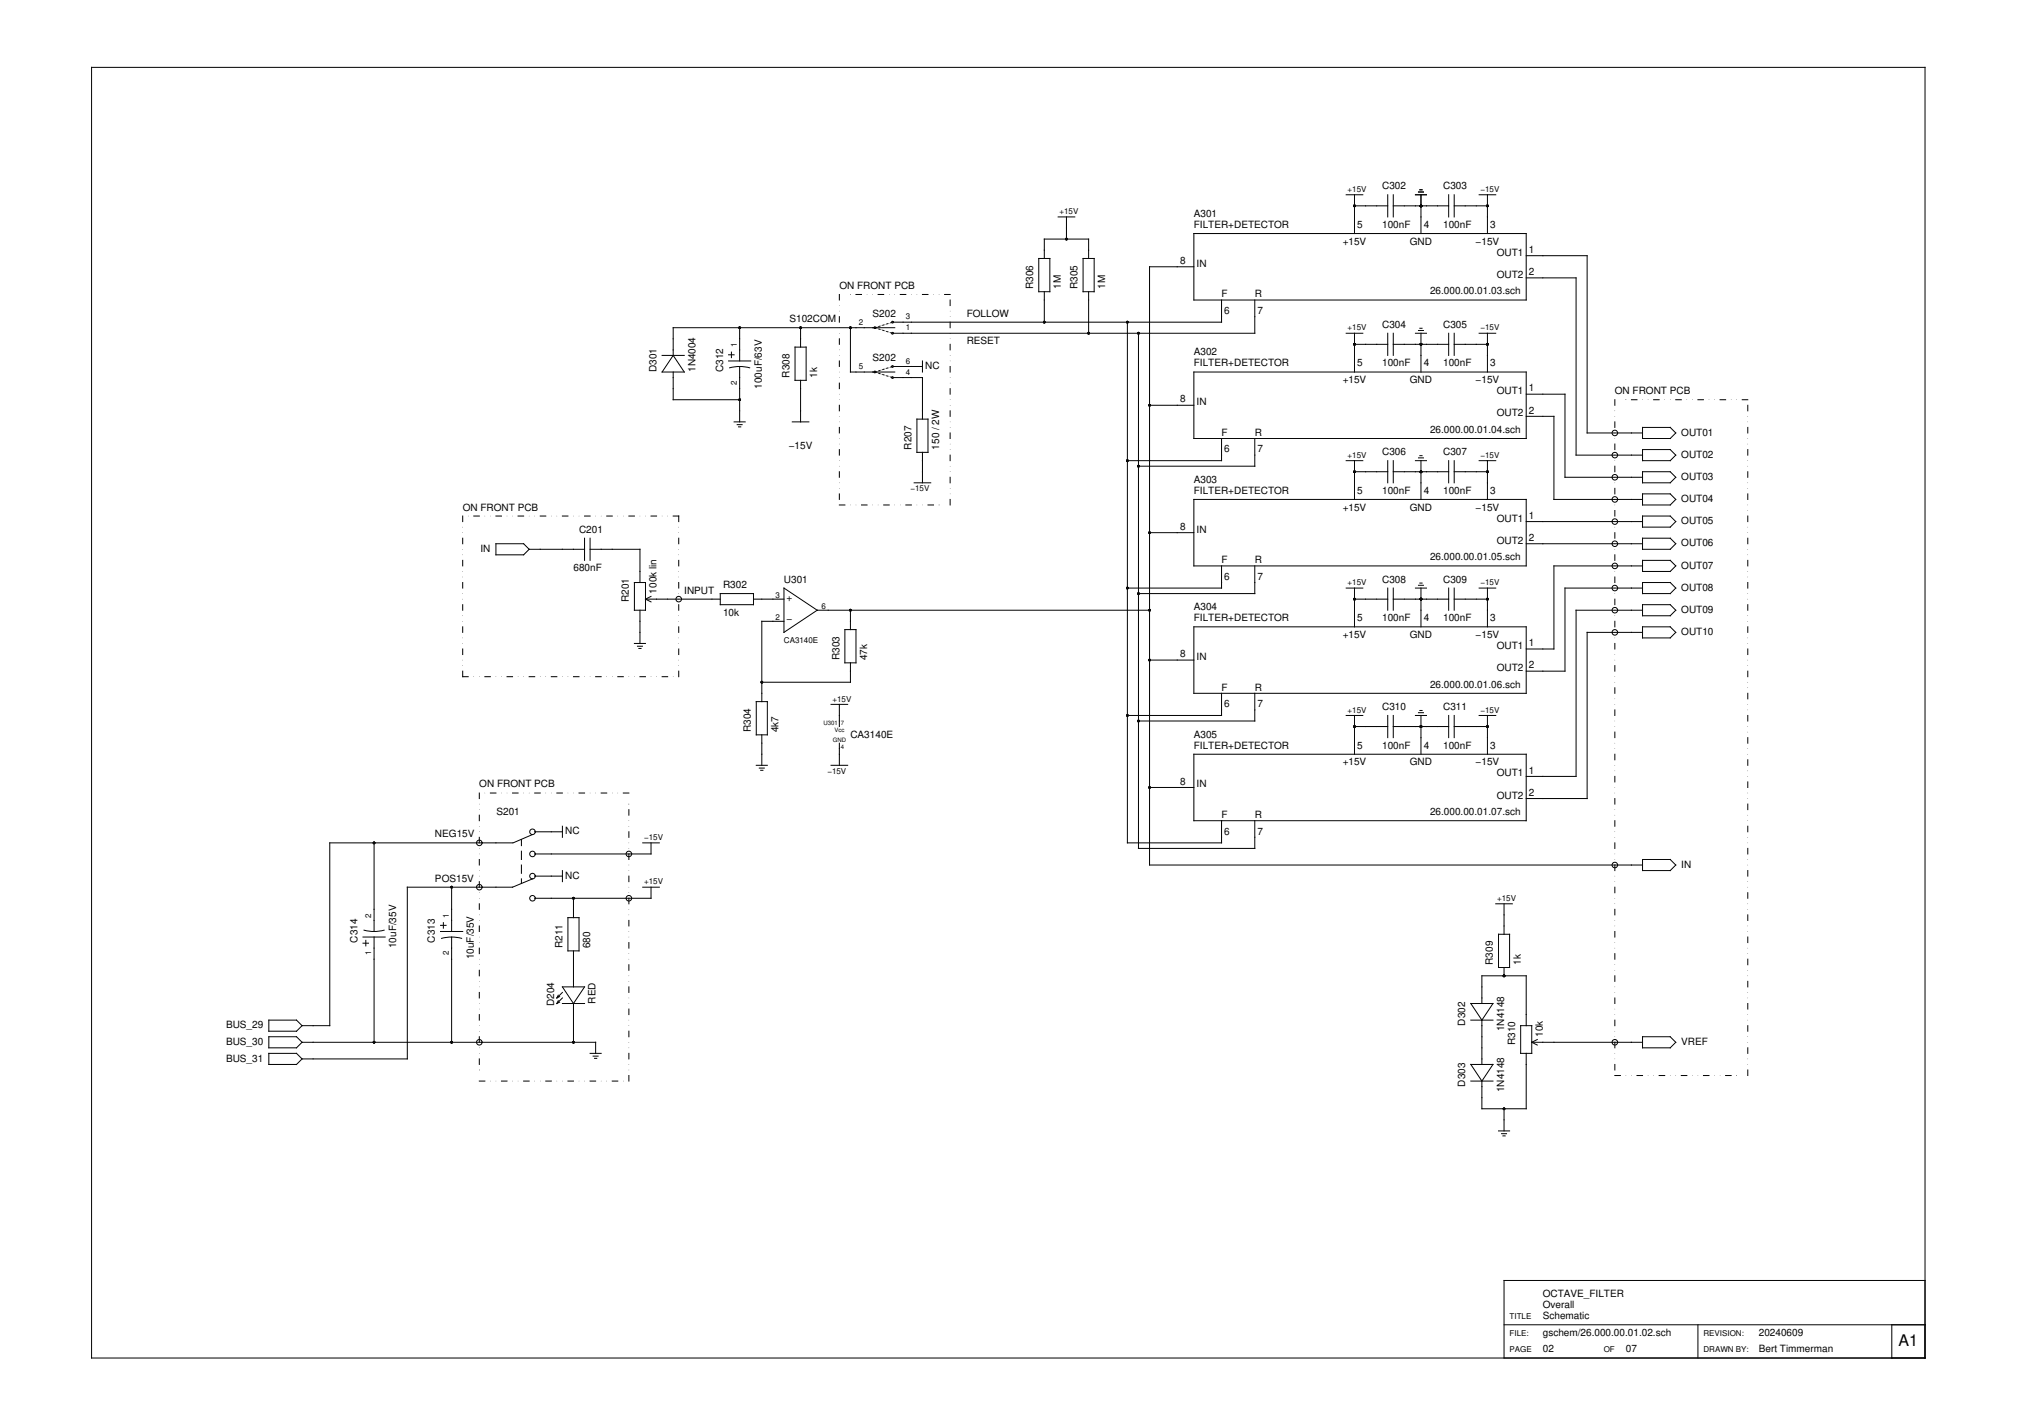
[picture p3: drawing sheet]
<svg xmlns="http://www.w3.org/2000/svg" width="420mm" height="297mm" viewBox="0 0 420 297" stroke-linecap="round" stroke-linejoin="round" font-family="sans-serif">
<g fill="none" stroke="#000" stroke-width=".21">
<path d="M19.1 14h381.9v268.9h-381.9zM295.5 40h1M295.8 39.5h.4M216.4 53.8h2.3v7h-2.3zM217.5 53.8v-4h9.3v4M220.4 45.2h3.5M222.2 45.2v4.6M225.6 53.8h2.3v7h-2.3zM248.7 55.6h-9.2v124.6h102.7M248.7 48.6h69.2v13.9h-69.2zM280.4 40.6h3.5M282.2 42.9h6.9"/>
<path d="M282.2 40.6v8M289.1 40.6v4.6M290.2 42.9h11.6M290.2 40.6v4.6M294.8 40.6h2.4M296 40.6v8M301.8 40.6v4.6M302.9 42.9h6.9M302.9 40.6v4.6M308.1 40.6h3.5M309.8 40.6v8M317.9 57.9h10.4v36.9h13.9"/>
<path d="M317.9 53.3h12.7v36.9h11.6M137.9 74h4.6M140.2 74l2.3 3.5h-4.6zM140.2 77.5v5.8h13.9M151.8 75.2h4.6M151.8 73.9h1.1M152 76.6a8.1 8.1 0 0 1 4.2 0M152.4 73.3v1.2M154.1 68.3v6.9M154.1 76.3v11.6M165.6 72.3h2.3v6.9h-2.3zM166.8 68.3v4"/>
<path d="M166.8 79.2v8.7M174.8 61.3v1.2M174.8 66v1.1M174.8 70.6v1.1M174.8 75.2v1.1M174.8 79.8v1.2M177.2 68.3v9.2h9.2M178.3 61.3h1.2M182.5 68.2l-.3 .1 .3 .1M182.5 77.4l-.3 .1 .3 .1M182.9 61.3h1.2M183 68.5l.3 .1"/>
<path d="M183 77.8h.3M183.3 67.9l-.3 .1M183.3 77.2h-.3M183.9 68.8l.3 .1M183.9 78l.3 .1M184.2 67.7l-.3 .1M184.2 76.9l-.3 .1M184.7 69l.3 .1M184.7 78.3l.3 .1M185 67.4l-.3 .1M185 76.6l-.3 .1M185.5 69.3l.3 .1"/>
<path d="M185.5 78.5l.3 .1M185.8 67.2h-.3M185.8 76.4l-.3 .1M186.1 78.6h6.1v8.7M186.1 76.3h6.1M186.4 68.3h-46.2v5.7M187.5 61.3h1.2M192.2 75.2v2.3M192.2 61.3h1.1M196.8 61.3h1.1M197.9 62.5v1.1M197.9 67.1v1.2"/>
<path d="M197.9 71.7v1.2M197.9 76.3v1.2M217.5 60.8v6.3M226.8 60.8v8.6M234.8 67.1v108.5h19.7v-4.6M237.2 69.4v107.3h24.2v-5.7M248.7 77.5h69.2v13.8h-69.2zM254.5 62.5v4.6h-68.4M261.4 62.5v6.9h-75.3M280.4 69.4h3.5M282.2 71.7h6.9M282.2 69.4v8.1"/>
<path d="M289.1 69.4v4.6M290.2 69.4v4.6M290.2 71.7h11.6M294.8 69.4h2.4M295.5 68.8h1M295.8 68.4h.4M296 69.4v8.1M301.8 69.4v4.6M302.9 69.4v4.6M302.9 71.7h6.9M308.1 69.4h3.5M309.8 69.4v8.1"/>
<path d="M152.9 87.9h2.3M153.6 88.5h1M153.8 88.9h.5M165 87.9h3.5M174.8 84.4v1.2M174.8 89v1.2M174.8 93.6v1.2M174.8 98.3v1.1M191 87.3h2.3v6.9h-2.3zM192.2 94.2v6.4M197.9 81v1.1M197.9 85.6v1.1"/>
<path d="M197.9 90.2v1.1M197.9 94.8v1.2M197.9 99.4v1.2M239.5 84.4h9.2M254.5 91.3v4.7h-19.7M261.4 91.3v5.8h-24.2M280.4 96h3.5M282.2 98.3h6.9M282.2 96v8M289.1 96v4.6M290.2 96v4.6M290.2 98.3h11.6"/>
<path d="M294.8 96h2.4M295.5 95.4h1M295.8 94.9h.4M296 96v8M301.8 96v4.6M302.9 96v4.6M302.9 98.3h6.9M308.1 96h3.5M309.8 96v8M317.9 86.7h5.8v17.3h18.5M317.9 82.1h8.1v17.3h16.2M336.4 83.3v1.1"/>
<path d="M336.4 87.9v1.1M336.4 92.5v1.1M336.4 97.1v1.2M339.8 83.3h1.2M342.2 98.3h5.7l1.2 1.1-1.2 1.2h-5.7zM342.2 93.6h5.7l1.2 1.2-1.2 1.2h-5.7zM342.2 89h5.7l1.2 1.2-1.2 1.1h-5.7zM344.5 83.3h1.1M349.1 83.3h1.1M353.7 83.3h1.1M358.3 83.3h1.2M362.9 83.3h1.2"/>
<path d="M364.1 84.4v1.2M364.1 89v1.2M364.1 93.6v1.2M364.1 98.3v1.1M96.4 107.5v1.1M96.4 112.1v1.2M96.4 116.7v1.2M98.7 107.5h1.1M103.3 113.3h5.8l1.1 1.1-1.1 1.2h-5.8zM103.3 107.5h1.2M107.9 107.5h1.2M110.2 114.4h11.6"/>
<path d="M112.5 107.5h1.2M117.2 107.5h1.1M121.8 112.1v4.6M121.8 107.5h1.1M122.9 114.4h10.4v6.9M122.9 112.1v4.6M126.4 107.5h1.1M131 107.5h1.2M135.6 107.5h1.2M140.2 107.5h1.2v1.1M141.4 112.1v1.2M141.4 116.7v1.2"/>
<path d="M174.8 102.9v1.1M174.8 105.2h1.2M179.5 105.2h1.1M184.1 105.2h1.1M188.7 105.2h1.1M190.4 100.6h3.5M193.3 105.2h1.2M197.9 104v1.2M239.5 111h9.2M248.7 104h69.2v13.9h-69.2zM254.5 117.9v4.6h-19.7M261.4 117.9v5.7h-24.2"/>
<path d="M317.9 108.6h24.3M317.9 113.3h24.3M336.4 101.7v1.2M336.4 106.3v1.2M336.4 111v1.1M336.4 115.6v1.1M342.2 112.1h5.7l1.2 1.2-1.2 1.1h-5.7zM342.2 117.9h-18.5v17.3h-5.8M342.2 102.9h5.7l1.2 1.1-1.2 1.2h-5.7zM342.2 107.5h5.7l1.2 1.1-1.2 1.2h-5.7zM342.2 116.7h5.7l1.2 1.2-1.2 1.1h-5.7zM364.1 102.9v1.1"/>
<path d="M364.1 107.5v1.1M364.1 112.1v1.2M364.1 116.7v1.2M96.4 139.8v1.2h1.1M96.4 121.3v1.2M96.4 126v1.1M96.4 130.6v1.1M96.4 135.2v1.1M132.2 121.3h2.3v5.8h-2.3zM132.2 134h2.3M132.8 134.6h1M133.1 135.1h.4"/>
<path d="M133.3 127.1v6.9M134.5 124.8h15.5M134.5 124.8l1.1 .6M135.6 124.2l-1.1 .6M141.4 121.3v1.2M141.4 126v1.1M141.4 130.6v1.1M141.4 135.2v1.1M141.4 139.8v1.2M150 123.6h7v2.4h-7zM157 124.8h6.3M163.3 129.4h-4.6v16.7"/>
<path d="M163.3 122.5l6.9 4.6-6.9 4.6zM170.2 127.1h69.3M176 131.1h2.3v7h-2.3zM177.2 127.1v4M177.2 138.1v4h-18.5M239.5 137.5h9.2M248.7 130.6h69.2v13.8h-69.2zM280.4 122.5h3.5M282.2 124.8h6.9M282.2 122.5v8.1M289.1 122.5v4.6M290.2 124.8h11.6"/>
<path d="M290.2 122.5v4.6M294.8 122.5h2.4M295.5 121.9h1M295.8 121.5h.4M296 122.5v8.1M301.8 122.5v4.6M302.9 124.8h6.9M302.9 122.5v4.6M308.1 122.5h3.5M309.8 122.5v8.1M336.4 120.2v1.1M336.4 124.8v1.2"/>
<path d="M336.4 129.4v1.2M336.4 134v1.2M336.4 138.6v1.2M342.2 127.1h-13.9v34.6h-10.4M342.2 121.3h5.7l1.2 1.2-1.2 1.1h-5.7zM342.2 126h5.7l1.2 1.1-1.2 1.2h-5.7zM342.2 122.5h-16.2v17.3h-8.1M342.2 131.7h-11.6v34.6h-12.7M342.2 130.6h5.7l1.2 1.1-1.2 1.2h-5.7zM364.1 121.3v1.2M364.1 126v1.1M364.1 130.6v1.1"/>
<path d="M364.1 135.2v1.1M364.1 139.8v1.2M101 141h1.2M105.6 141h1.2M110.2 141h1.2M114.8 141h1.2M119.5 141h1.1M124.1 141h1.1M128.7 141h1.1M133.3 141h1.2M137.9 141h1.2M157.5 146.1h2.3v7h-2.3z"/>
<path d="M157.5 159.4h2.3M158.2 160h1M158.7 153.1v6.3M173.1 159.4h3.5M173.1 146.7h3.5M174.8 146.7v4.6M174.8 154.8v4.6M248.7 157.1h69.2v13.9h-69.2zM254.5 144.4v4.6h-19.7M261.4 144.4v5.8h-24.2M280.4 149h3.5M282.2 151.3h6.9"/>
<path d="M282.2 149v8.1M289.1 149v4.6M290.2 149v4.6M290.2 151.3h11.6M294.8 149h2.4M295.5 148.5h1M295.8 148h.4M296 149v8.1M301.8 149v4.6M302.9 149v4.6M302.9 151.3h6.9M308.1 149h3.5"/>
<path d="M309.8 149v8.1M336.4 143.3v1.1M336.4 147.9v1.1M336.4 152.5v1.1M336.4 157.1v1.2M364.1 144.4v1.2M364.1 149v1.2M364.1 153.6v1.2M364.1 158.3v1.1M77.9 175.6v18.4M99.8 165.2v1.1M99.8 169.8v1.2"/>
<path d="M99.8 174.4v1.2M99.8 179v1.2M102.2 165.2h1.1M106.8 175.6h-38.1v38h-5.8M106.8 165.2h1.1M108.6 174.9v1.2M108.6 177.3v1.7M110.9 173.8l-4 1.8M111.4 173.3h5.8M111.4 165.2h1.1M116 165.2h1.2M117.2 172.1v2.3"/>
<path d="M120.6 165.2h1.2M125.2 165.2h1.2M129.8 165.2h1.2M131 168.6v1.2M131 173.3v1.1M131 177.9v1.1M133.9 175.6h3.4M135.6 175.6v2.3h-24.2M158.5 160.5h.4M239.5 164h9.2M336.4 161.7v1.2M336.4 166.3v1.2"/>
<path d="M336.4 171v1.1M336.4 175.6v1.1M342.2 179h5.7l1.2 1.2-1.2 1.1h-5.7zM364.1 162.9v1.1M364.1 167.5v1.1M364.1 172.1v1.2M364.1 176.7v1.2M75.6 195.2h4.6M75.6 196.5h1.2M75.8 193.8a8.1 8.1 0 0 0 4.2 0M76.2 195.9v1.1M77.9 195.2v21.9"/>
<path d="M91.8 194h4.6M91.8 192.8h1.1M92 195.5a8.1 8.1 0 0 1 4.2 0M92.4 192.2v1.1M94.1 184.8v9.2M94.1 195.2v21.9M99.8 183.6v1.2M99.8 188.3v1.1M99.8 192.9v1.1M99.8 197.5v1.1M108.6 180.2v1.7M108.6 183.1v.9"/>
<path d="M110.9 183.1l-4.1 1.7h-22v35.8h-21.9M111.4 182.5h5.8M117.2 181.3v2.3M118.3 191.1h2.3v7h-2.3zM119.5 187.1v4M119.5 198.1v7.5M131 182.5v1.1M131 187.1v1.2M131 191.7v1.2M131 196.3v1.2M133.9 184.8h3.4M135.6 184.8v2.3h-24.2"/>
<path d="M311.6 188.3h3.4M312.2 194.6h2.3v6.9h-2.3zM313.3 188.3v6.3M336.4 180.2v1.1M336.4 184.8v1.2M336.4 189.4v1.2M336.4 194v1.2M336.4 198.6v1.2M364.1 181.3v1.2M364.1 186v1.1M364.1 190.6v1.1M364.1 195.2v1.1"/>
<path d="M364.1 199.8v1.2M56 219.4h5.8l1.1 1.2-1.1 1.1h-5.8zM56 212.5h5.8l1.1 1.1-1.1 1.2h-5.8zM56 216h5.8l1.1 1.1-1.1 1.2h-5.8zM62.9 217.1h61.2v2.3M99.8 202.1v1.2M99.8 206.7v1.2M99.8 211.3v1.2M99.8 216v1.1M116.3 208.5l-.3 .5M116.3 207.3l-.3 .6M116.6 208.7l-.6 .3"/>
<path d="M116.6 207.6l-.6 .3M117.2 205.6h4.6l-2.3 3.4zM117.2 209h4.6M117.2 206.7l-1.2 1.2M117.2 207.9l-1.2 1.1M119.5 209v8.1M122.9 219.4h2.3M123.6 220h1M131 201v1.1M131 205.6v1.1M131 210.2v1.1M131 214.8v1.2"/>
<path d="M131 219.4v1.2M306.4 209h4.6l-2.3 3.5zM306.4 212.5h4.6M308.7 209v-5.7h9.2v10.3M308.7 212.5v9.2M313.3 201.5v1.8M316.8 213.6h2.3v5.8h-2.3zM317.9 219.4v11.6h-9.2v-5.8M319.1 217.1h23.1M319.1 217.1l1.1 .6M320.2 216.5l-1.1 .6M336.4 203.3v1.1"/>
<path d="M336.4 207.9v1.1M336.4 212.5v1.1M336.4 217.1v1.2M342.2 216h5.7l1.2 1.1-1.2 1.2h-5.7zM364.1 204.4v1.2M364.1 209v1.2M364.1 213.6v1.2M364.1 218.3v1.1M99.8 225.2h1.2M99.8 220.6v1.1M104.5 225.2h1.1M109.1 225.2h1.1"/>
<path d="M113.7 225.2h1.1M118.3 225.2h1.2M122.9 225.2h1.2M123.8 220.5h.5M127.5 225.2h1.2M131 224v1.2M306.4 221.7h4.6l-2.3 3.5zM306.4 225.2h4.6M312.2 235.6h2.3M312.8 236.1h1M313.1 236.6h.4M313.3 231v4.6"/>
<path d="M336.4 224h1.1M336.4 221.7v1.2M341 224h1.2M345.6 224h1.2M350.2 224h1.2M354.8 224h1.2M359.5 224h1.1M364.1 222.9v1.1M313.3 276h87.7M353.7 276v6.9M394.1 276v6.9M401 266.7h-87.7v16.2"/>
<circle cx="182.2" cy="77.5" r=".18"/>
<circle cx="182.2" cy="68.3" r=".18"/>
<circle cx="185.9" cy="67.1" r=".18"/>
<circle cx="185.9" cy="76.3" r=".18"/>
<circle cx="185.9" cy="78.6" r=".18"/>
<circle cx="185.9" cy="69.4" r=".18"/>
<circle cx="336.4" cy="90.2" r=".58"/>
<circle cx="336.4" cy="99.4" r=".58"/>
<circle cx="336.4" cy="94.8" r=".58"/>
<circle cx="336.4" cy="108.6" r=".58"/>
<circle cx="336.4" cy="117.9" r=".58"/>
<circle cx="336.4" cy="104" r=".58"/>
<circle cx="336.4" cy="113.3" r=".58"/>
<circle cx="141.4" cy="124.8" r=".58"/>
<circle cx="336.4" cy="127.1" r=".58"/>
<circle cx="336.4" cy="122.5" r=".58"/>
<circle cx="336.4" cy="131.7" r=".58"/>
<circle cx="99.8" cy="175.6" r=".58"/>
<circle cx="110.9" cy="173.3" r=".58"/>
<circle cx="110.9" cy="177.9" r=".58"/>
<circle cx="131" cy="177.9" r=".58"/>
<circle cx="99.8" cy="184.8" r=".58"/>
<circle cx="110.9" cy="182.5" r=".58"/>
<circle cx="110.9" cy="187.1" r=".58"/>
<circle cx="131" cy="187.1" r=".58"/>
<circle cx="336.4" cy="180.2" r=".58"/>
<circle cx="99.8" cy="217.1" r=".58"/>
<circle cx="336.4" cy="217.1" r=".58"/>
</g>
<g fill="#000">
<path d="M361.7 83.2l.1 .1zM361.7 224l.1 .1z"/>
<circle cx="222.2" cy="49.8" r=".29"/>
<circle cx="282.2" cy="42.9" r=".29"/>
<circle cx="296" cy="42.9" r=".29"/>
<circle cx="309.8" cy="42.9" r=".29"/>
<circle cx="154.1" cy="68.3" r=".29"/>
<circle cx="166.8" cy="68.3" r=".29"/>
<circle cx="174.8" cy="78.6" r=".06"/>
<circle cx="174.8" cy="72.9" r=".06"/>
<circle cx="174.8" cy="63.6" r=".06"/>
<circle cx="174.8" cy="77.5" r=".06"/>
<circle cx="174.8" cy="68.3" r=".06"/>
<circle cx="174.8" cy="69.4" r=".06"/>
<circle cx="174.8" cy="74" r=".06"/>
<circle cx="174.8" cy="64.8" r=".06"/>
<circle cx="177.2" cy="68.3" r=".29"/>
<circle cx="177.2" cy="61.3" r=".06"/>
<circle cx="180.6" cy="61.3" r=".06"/>
<circle cx="181.8" cy="61.3" r=".06"/>
<circle cx="182.8" cy="77.7" r=".06"/>
<circle cx="182.8" cy="68.4" r=".06"/>
<circle cx="182.8" cy="77.3" r=".06"/>
<circle cx="182.8" cy="68.1" r=".06"/>
<circle cx="183.6" cy="77.1" r=".06"/>
<circle cx="183.6" cy="67.8" r=".06"/>
<circle cx="183.6" cy="68.7" r=".06"/>
<circle cx="183.6" cy="77.9" r=".06"/>
<circle cx="184.4" cy="78.2" r=".06"/>
<circle cx="184.4" cy="67.6" r=".06"/>
<circle cx="184.4" cy="76.8" r=".06"/>
<circle cx="184.4" cy="69" r=".06"/>
<circle cx="185.2" cy="61.3" r=".06"/>
<circle cx="185.3" cy="78.5" r=".06"/>
<circle cx="185.3" cy="69.2" r=".06"/>
<circle cx="185.3" cy="67.3" r=".06"/>
<circle cx="185.3" cy="76.5" r=".06"/>
<circle cx="186.4" cy="61.3" r=".06"/>
<circle cx="189.8" cy="61.3" r=".06"/>
<circle cx="191" cy="61.3" r=".06"/>
<circle cx="194.5" cy="61.3" r=".06"/>
<circle cx="195.6" cy="61.3" r=".06"/>
<circle cx="197.9" cy="78.6" r=".06"/>
<circle cx="197.9" cy="79.8" r=".06"/>
<circle cx="197.9" cy="75.2" r=".06"/>
<circle cx="197.9" cy="70.6" r=".06"/>
<circle cx="197.9" cy="66" r=".06"/>
<circle cx="197.9" cy="69.4" r=".06"/>
<circle cx="197.9" cy="74" r=".06"/>
<circle cx="197.9" cy="64.8" r=".06"/>
<circle cx="217.5" cy="67.1" r=".29"/>
<circle cx="226.8" cy="69.4" r=".29"/>
<circle cx="234.8" cy="67.1" r=".29"/>
<circle cx="237.2" cy="69.4" r=".29"/>
<circle cx="282.2" cy="71.7" r=".29"/>
<circle cx="296" cy="71.7" r=".29"/>
<circle cx="309.8" cy="71.7" r=".29"/>
<circle cx="154.1" cy="83.3" r=".29"/>
<circle cx="174.8" cy="87.9" r=".06"/>
<circle cx="174.8" cy="97.1" r=".06"/>
<circle cx="174.8" cy="82.1" r=".06"/>
<circle cx="174.8" cy="86.7" r=".06"/>
<circle cx="174.8" cy="96" r=".06"/>
<circle cx="174.8" cy="91.3" r=".06"/>
<circle cx="174.8" cy="92.5" r=".06"/>
<circle cx="174.8" cy="83.3" r=".06"/>
<circle cx="197.9" cy="87.9" r=".06"/>
<circle cx="197.9" cy="97.1" r=".06"/>
<circle cx="197.9" cy="93.6" r=".06"/>
<circle cx="197.9" cy="89" r=".06"/>
<circle cx="197.9" cy="98.3" r=".06"/>
<circle cx="197.9" cy="84.4" r=".06"/>
<circle cx="197.9" cy="92.5" r=".06"/>
<circle cx="197.9" cy="83.3" r=".06"/>
<circle cx="234.8" cy="96" r=".29"/>
<circle cx="237.2" cy="97.1" r=".29"/>
<circle cx="239.5" cy="84.4" r=".29"/>
<circle cx="282.2" cy="98.3" r=".29"/>
<circle cx="296" cy="98.3" r=".29"/>
<circle cx="309.8" cy="98.3" r=".29"/>
<circle cx="336.4" cy="94.8" r=".06"/>
<circle cx="336.4" cy="85.6" r=".06"/>
<circle cx="336.4" cy="86.7" r=".06"/>
<circle cx="336.4" cy="96" r=".06"/>
<circle cx="336.4" cy="99.4" r=".06"/>
<circle cx="336.4" cy="90.2" r=".06"/>
<circle cx="336.4" cy="91.3" r=".06"/>
<circle cx="338.7" cy="83.3" r=".06"/>
<circle cx="342.2" cy="83.3" r=".06"/>
<circle cx="343.3" cy="83.3" r=".06"/>
<circle cx="346.8" cy="83.3" r=".06"/>
<circle cx="347.9" cy="83.3" r=".06"/>
<circle cx="351.4" cy="83.3" r=".06"/>
<circle cx="352.5" cy="83.3" r=".06"/>
<circle cx="356" cy="83.3" r=".06"/>
<circle cx="357.2" cy="83.3" r=".06"/>
<circle cx="360.6" cy="83.3" r=".06"/>
<circle cx="364.1" cy="87.9" r=".06"/>
<circle cx="364.1" cy="97.1" r=".06"/>
<circle cx="364.1" cy="96" r=".06"/>
<circle cx="364.1" cy="86.7" r=".06"/>
<circle cx="364.1" cy="91.3" r=".06"/>
<circle cx="364.1" cy="92.5" r=".06"/>
<circle cx="96.4" cy="115.6" r=".06"/>
<circle cx="96.4" cy="114.4" r=".06"/>
<circle cx="96.4" cy="111" r=".06"/>
<circle cx="96.4" cy="109.8" r=".06"/>
<circle cx="96.4" cy="119" r=".06"/>
<circle cx="97.5" cy="107.5" r=".06"/>
<circle cx="101" cy="107.5" r=".06"/>
<circle cx="102.2" cy="107.5" r=".06"/>
<circle cx="105.6" cy="107.5" r=".06"/>
<circle cx="106.8" cy="107.5" r=".06"/>
<circle cx="110.2" cy="107.5" r=".06"/>
<circle cx="111.4" cy="107.5" r=".06"/>
<circle cx="114.8" cy="107.5" r=".06"/>
<circle cx="116" cy="107.5" r=".06"/>
<circle cx="119.5" cy="107.5" r=".06"/>
<circle cx="120.6" cy="107.5" r=".06"/>
<circle cx="124.1" cy="107.5" r=".06"/>
<circle cx="125.2" cy="107.5" r=".06"/>
<circle cx="128.7" cy="107.5" r=".06"/>
<circle cx="129.8" cy="107.5" r=".06"/>
<circle cx="133.3" cy="107.5" r=".06"/>
<circle cx="134.5" cy="107.5" r=".06"/>
<circle cx="137.9" cy="107.5" r=".06"/>
<circle cx="139.1" cy="107.5" r=".06"/>
<circle cx="141.4" cy="115.6" r=".06"/>
<circle cx="141.4" cy="114.4" r=".06"/>
<circle cx="141.4" cy="111" r=".06"/>
<circle cx="141.4" cy="109.8" r=".06"/>
<circle cx="141.4" cy="119" r=".06"/>
<circle cx="174.8" cy="100.6" r=".06"/>
<circle cx="174.8" cy="101.7" r=".06"/>
<circle cx="177.2" cy="105.2" r=".06"/>
<circle cx="178.3" cy="105.2" r=".06"/>
<circle cx="181.8" cy="105.2" r=".06"/>
<circle cx="182.9" cy="105.2" r=".06"/>
<circle cx="186.4" cy="105.2" r=".06"/>
<circle cx="187.5" cy="105.2" r=".06"/>
<circle cx="191" cy="105.2" r=".06"/>
<circle cx="192.2" cy="105.2" r=".06"/>
<circle cx="195.6" cy="105.2" r=".06"/>
<circle cx="197.9" cy="102.9" r=".06"/>
<circle cx="197.9" cy="101.7" r=".06"/>
<circle cx="239.5" cy="111" r=".29"/>
<circle cx="336.4" cy="113.3" r=".06"/>
<circle cx="336.4" cy="104" r=".06"/>
<circle cx="336.4" cy="114.4" r=".06"/>
<circle cx="336.4" cy="108.6" r=".06"/>
<circle cx="336.4" cy="117.9" r=".06"/>
<circle cx="336.4" cy="105.2" r=".06"/>
<circle cx="336.4" cy="100.6" r=".06"/>
<circle cx="336.4" cy="109.8" r=".06"/>
<circle cx="336.4" cy="119" r=".06"/>
<circle cx="364.1" cy="115.6" r=".06"/>
<circle cx="364.1" cy="106.3" r=".06"/>
<circle cx="364.1" cy="114.4" r=".06"/>
<circle cx="364.1" cy="105.2" r=".06"/>
<circle cx="364.1" cy="111" r=".06"/>
<circle cx="364.1" cy="100.6" r=".06"/>
<circle cx="364.1" cy="101.7" r=".06"/>
<circle cx="364.1" cy="109.8" r=".06"/>
<circle cx="364.1" cy="119" r=".06"/>
<circle cx="96.4" cy="134" r=".06"/>
<circle cx="96.4" cy="124.8" r=".06"/>
<circle cx="96.4" cy="129.4" r=".06"/>
<circle cx="96.4" cy="120.2" r=".06"/>
<circle cx="96.4" cy="132.9" r=".06"/>
<circle cx="96.4" cy="138.6" r=".06"/>
<circle cx="96.4" cy="123.6" r=".06"/>
<circle cx="96.4" cy="128.3" r=".06"/>
<circle cx="96.4" cy="137.5" r=".06"/>
<circle cx="141.4" cy="134" r=".06"/>
<circle cx="141.4" cy="124.8" r=".06"/>
<circle cx="141.4" cy="129.4" r=".06"/>
<circle cx="141.4" cy="138.6" r=".06"/>
<circle cx="141.4" cy="120.2" r=".06"/>
<circle cx="141.4" cy="132.9" r=".06"/>
<circle cx="141.4" cy="123.6" r=".06"/>
<circle cx="141.4" cy="128.3" r=".06"/>
<circle cx="141.4" cy="137.5" r=".06"/>
<circle cx="177.2" cy="127.1" r=".29"/>
<circle cx="234.8" cy="122.5" r=".29"/>
<circle cx="237.2" cy="123.6" r=".29"/>
<circle cx="239.5" cy="127.1" r=".29"/>
<circle cx="239.5" cy="137.5" r=".29"/>
<circle cx="282.2" cy="124.8" r=".29"/>
<circle cx="296" cy="124.8" r=".29"/>
<circle cx="309.8" cy="124.8" r=".29"/>
<circle cx="336.4" cy="122.5" r=".06"/>
<circle cx="336.4" cy="136.3" r=".06"/>
<circle cx="336.4" cy="127.1" r=".06"/>
<circle cx="336.4" cy="131.7" r=".06"/>
<circle cx="336.4" cy="132.9" r=".06"/>
<circle cx="336.4" cy="123.6" r=".06"/>
<circle cx="336.4" cy="128.3" r=".06"/>
<circle cx="336.4" cy="137.5" r=".06"/>
<circle cx="364.1" cy="134" r=".06"/>
<circle cx="364.1" cy="124.8" r=".06"/>
<circle cx="364.1" cy="129.4" r=".06"/>
<circle cx="364.1" cy="120.2" r=".06"/>
<circle cx="364.1" cy="132.9" r=".06"/>
<circle cx="364.1" cy="138.6" r=".06"/>
<circle cx="364.1" cy="123.6" r=".06"/>
<circle cx="364.1" cy="128.3" r=".06"/>
<circle cx="364.1" cy="137.5" r=".06"/>
<circle cx="98.7" cy="141" r=".06"/>
<circle cx="99.8" cy="141" r=".06"/>
<circle cx="103.3" cy="141" r=".06"/>
<circle cx="104.5" cy="141" r=".06"/>
<circle cx="107.9" cy="141" r=".06"/>
<circle cx="109.1" cy="141" r=".06"/>
<circle cx="112.5" cy="141" r=".06"/>
<circle cx="113.7" cy="141" r=".06"/>
<circle cx="117.2" cy="141" r=".06"/>
<circle cx="118.3" cy="141" r=".06"/>
<circle cx="121.8" cy="141" r=".06"/>
<circle cx="122.9" cy="141" r=".06"/>
<circle cx="126.4" cy="141" r=".06"/>
<circle cx="127.5" cy="141" r=".06"/>
<circle cx="131" cy="141" r=".06"/>
<circle cx="132.2" cy="141" r=".06"/>
<circle cx="135.6" cy="141" r=".06"/>
<circle cx="136.8" cy="141" r=".06"/>
<circle cx="140.2" cy="141" r=".06"/>
<circle cx="158.7" cy="142.1" r=".29"/>
<circle cx="234.8" cy="149" r=".29"/>
<circle cx="237.2" cy="150.2" r=".29"/>
<circle cx="282.2" cy="151.3" r=".29"/>
<circle cx="296" cy="151.3" r=".29"/>
<circle cx="309.8" cy="151.3" r=".29"/>
<circle cx="336.4" cy="141" r=".06"/>
<circle cx="336.4" cy="159.4" r=".06"/>
<circle cx="336.4" cy="145.6" r=".06"/>
<circle cx="336.4" cy="150.2" r=".06"/>
<circle cx="336.4" cy="154.8" r=".06"/>
<circle cx="336.4" cy="142.1" r=".06"/>
<circle cx="336.4" cy="151.3" r=".06"/>
<circle cx="336.4" cy="156" r=".06"/>
<circle cx="336.4" cy="146.7" r=".06"/>
<circle cx="364.1" cy="152.5" r=".06"/>
<circle cx="364.1" cy="143.3" r=".06"/>
<circle cx="364.1" cy="142.1" r=".06"/>
<circle cx="364.1" cy="151.3" r=".06"/>
<circle cx="364.1" cy="157.1" r=".06"/>
<circle cx="364.1" cy="156" r=".06"/>
<circle cx="364.1" cy="147.9" r=".06"/>
<circle cx="364.1" cy="146.7" r=".06"/>
<circle cx="77.9" cy="175.6" r=".29"/>
<circle cx="99.8" cy="172.1" r=".06"/>
<circle cx="99.8" cy="173.3" r=".06"/>
<circle cx="99.8" cy="168.6" r=".06"/>
<circle cx="99.8" cy="167.5" r=".06"/>
<circle cx="99.8" cy="177.9" r=".06"/>
<circle cx="99.8" cy="176.7" r=".06"/>
<circle cx="101" cy="165.2" r=".06"/>
<circle cx="104.5" cy="165.2" r=".06"/>
<circle cx="105.6" cy="165.2" r=".06"/>
<circle cx="109.1" cy="165.2" r=".06"/>
<circle cx="110.2" cy="165.2" r=".06"/>
<circle cx="113.7" cy="165.2" r=".06"/>
<circle cx="114.8" cy="165.2" r=".06"/>
<circle cx="118.3" cy="165.2" r=".06"/>
<circle cx="119.5" cy="165.2" r=".06"/>
<circle cx="122.9" cy="165.2" r=".06"/>
<circle cx="124.1" cy="165.2" r=".06"/>
<circle cx="127.5" cy="165.2" r=".06"/>
<circle cx="128.7" cy="165.2" r=".06"/>
<circle cx="131" cy="172.1" r=".06"/>
<circle cx="131" cy="167.5" r=".06"/>
<circle cx="131" cy="176.7" r=".06"/>
<circle cx="131" cy="171" r=".06"/>
<circle cx="131" cy="175.6" r=".06"/>
<circle cx="239.5" cy="164" r=".29"/>
<circle cx="336.4" cy="164" r=".06"/>
<circle cx="336.4" cy="168.6" r=".06"/>
<circle cx="336.4" cy="173.3" r=".06"/>
<circle cx="336.4" cy="177.9" r=".06"/>
<circle cx="336.4" cy="160.6" r=".06"/>
<circle cx="336.4" cy="165.2" r=".06"/>
<circle cx="336.4" cy="174.4" r=".06"/>
<circle cx="336.4" cy="179" r=".06"/>
<circle cx="336.4" cy="169.8" r=".06"/>
<circle cx="364.1" cy="161.7" r=".06"/>
<circle cx="364.1" cy="165.2" r=".06"/>
<circle cx="364.1" cy="160.6" r=".06"/>
<circle cx="364.1" cy="179" r=".06"/>
<circle cx="364.1" cy="174.4" r=".06"/>
<circle cx="364.1" cy="169.8" r=".06"/>
<circle cx="364.1" cy="166.3" r=".06"/>
<circle cx="364.1" cy="175.6" r=".06"/>
<circle cx="364.1" cy="171" r=".06"/>
<circle cx="94.1" cy="184.8" r=".29"/>
<circle cx="99.8" cy="190.6" r=".06"/>
<circle cx="99.8" cy="199.8" r=".06"/>
<circle cx="99.8" cy="181.3" r=".06"/>
<circle cx="99.8" cy="191.7" r=".06"/>
<circle cx="99.8" cy="187.1" r=".06"/>
<circle cx="99.8" cy="196.3" r=".06"/>
<circle cx="99.8" cy="186" r=".06"/>
<circle cx="99.8" cy="195.2" r=".06"/>
<circle cx="99.8" cy="182.5" r=".06"/>
<circle cx="119.5" cy="187.1" r=".29"/>
<circle cx="131" cy="190.6" r=".06"/>
<circle cx="131" cy="199.8" r=".06"/>
<circle cx="131" cy="181.3" r=".06"/>
<circle cx="131" cy="186" r=".06"/>
<circle cx="131" cy="195.2" r=".06"/>
<circle cx="131" cy="194" r=".06"/>
<circle cx="131" cy="198.6" r=".06"/>
<circle cx="131" cy="180.2" r=".06"/>
<circle cx="131" cy="184.8" r=".06"/>
<circle cx="131" cy="189.4" r=".06"/>
<circle cx="336.4" cy="187.1" r=".06"/>
<circle cx="336.4" cy="196.3" r=".06"/>
<circle cx="336.4" cy="191.7" r=".06"/>
<circle cx="336.4" cy="197.5" r=".06"/>
<circle cx="336.4" cy="182.5" r=".06"/>
<circle cx="336.4" cy="188.3" r=".06"/>
<circle cx="336.4" cy="192.9" r=".06"/>
<circle cx="336.4" cy="183.6" r=".06"/>
<circle cx="364.1" cy="197.5" r=".06"/>
<circle cx="364.1" cy="188.3" r=".06"/>
<circle cx="364.1" cy="192.9" r=".06"/>
<circle cx="364.1" cy="183.6" r=".06"/>
<circle cx="364.1" cy="194" r=".06"/>
<circle cx="364.1" cy="198.6" r=".06"/>
<circle cx="364.1" cy="184.8" r=".06"/>
<circle cx="364.1" cy="189.4" r=".06"/>
<circle cx="364.1" cy="180.2" r=".06"/>
<circle cx="77.9" cy="217.1" r=".29"/>
<circle cx="94.1" cy="217.1" r=".29"/>
<circle cx="99.8" cy="218.3" r=".06"/>
<circle cx="99.8" cy="209" r=".06"/>
<circle cx="99.8" cy="219.4" r=".06"/>
<circle cx="99.8" cy="214.8" r=".06"/>
<circle cx="99.8" cy="205.6" r=".06"/>
<circle cx="99.8" cy="201" r=".06"/>
<circle cx="99.8" cy="213.6" r=".06"/>
<circle cx="99.8" cy="204.4" r=".06"/>
<circle cx="99.8" cy="210.2" r=".06"/>
<circle cx="119.5" cy="217.1" r=".29"/>
<circle cx="131" cy="218.3" r=".06"/>
<circle cx="131" cy="209" r=".06"/>
<circle cx="131" cy="213.6" r=".06"/>
<circle cx="131" cy="204.4" r=".06"/>
<circle cx="131" cy="203.3" r=".06"/>
<circle cx="131" cy="212.5" r=".06"/>
<circle cx="131" cy="207.9" r=".06"/>
<circle cx="131" cy="217.1" r=".06"/>
<circle cx="313.3" cy="203.3" r=".29"/>
<circle cx="336.4" cy="201" r=".06"/>
<circle cx="336.4" cy="206.7" r=".06"/>
<circle cx="336.4" cy="214.8" r=".06"/>
<circle cx="336.4" cy="219.4" r=".06"/>
<circle cx="336.4" cy="205.6" r=".06"/>
<circle cx="336.4" cy="210.2" r=".06"/>
<circle cx="336.4" cy="216" r=".06"/>
<circle cx="336.4" cy="202.1" r=".06"/>
<circle cx="336.4" cy="211.3" r=".06"/>
<circle cx="364.1" cy="206.7" r=".06"/>
<circle cx="364.1" cy="216" r=".06"/>
<circle cx="364.1" cy="211.3" r=".06"/>
<circle cx="364.1" cy="202.1" r=".06"/>
<circle cx="364.1" cy="203.3" r=".06"/>
<circle cx="364.1" cy="207.9" r=".06"/>
<circle cx="364.1" cy="217.1" r=".06"/>
<circle cx="364.1" cy="212.5" r=".06"/>
<circle cx="99.8" cy="222.9" r=".06"/>
<circle cx="102.2" cy="225.2" r=".06"/>
<circle cx="103.3" cy="225.2" r=".06"/>
<circle cx="106.8" cy="225.2" r=".06"/>
<circle cx="107.9" cy="225.2" r=".06"/>
<circle cx="111.4" cy="225.2" r=".06"/>
<circle cx="112.5" cy="225.2" r=".06"/>
<circle cx="116" cy="225.2" r=".06"/>
<circle cx="117.2" cy="225.2" r=".06"/>
<circle cx="120.6" cy="225.2" r=".06"/>
<circle cx="121.8" cy="225.2" r=".06"/>
<circle cx="125.2" cy="225.2" r=".06"/>
<circle cx="126.4" cy="225.2" r=".06"/>
<circle cx="129.8" cy="225.2" r=".06"/>
<circle cx="131" cy="222.9" r=".06"/>
<circle cx="131" cy="221.7" r=".06"/>
<circle cx="313.3" cy="231" r=".29"/>
<circle cx="336.4" cy="220.6" r=".06"/>
<circle cx="338.7" cy="224" r=".06"/>
<circle cx="339.8" cy="224" r=".06"/>
<circle cx="343.3" cy="224" r=".06"/>
<circle cx="344.5" cy="224" r=".06"/>
<circle cx="347.9" cy="224" r=".06"/>
<circle cx="349.1" cy="224" r=".06"/>
<circle cx="352.5" cy="224" r=".06"/>
<circle cx="353.7" cy="224" r=".06"/>
<circle cx="357.2" cy="224" r=".06"/>
<circle cx="358.3" cy="224" r=".06"/>
<circle cx="364.1" cy="220.6" r=".06"/>
<circle cx="364.1" cy="221.7" r=".06"/>
</g>
<text font-size="3.3" x="395.5" y="280.3">A1</text>
<g font-size="2.1">
<text x="287.9" y="39.4">C302</text>
<text x="300.6" y="39.4">C303</text>
<text x="248.7" y="45.2">A301</text>
<text x="248.7" y="47.5">FILTER+DETECTOR</text>
<text x="282.7" y="47.5">5</text>
<text x="287.9" y="47.5">100nF</text>
<text x="296.6" y="47.5">4</text>
<text x="300.6" y="47.5">100nF</text>
<text x="310.4" y="47.5">3</text>
<text x="279.7" y="51">+15V</text>
<text x="293.7" y="51">GND</text>
<text x="307.4" y="51">−15V</text>
<text x="311.8" y="53.3">OUT1</text>
<text x="318.5" y="52.7">1</text>
<text x="245.8" y="55">8</text>
<text x="249.3" y="55.6">IN</text>
<text x="311.8" y="57.9">OUT2</text>
<text x="318.5" y="57.3">2</text>
<text x="174.8" y="60.2">ON FRONT PCB</text>
<text x="181.8" y="66">S202</text>
<text x="201.4" y="66">FOLLOW</text>
<text x="215.2" y="60.2" transform="rotate(-90 215.2 60.2)">R306</text>
<text x="221" y="60.2" transform="rotate(-90 221 60.2)">1M</text>
<text x="224.5" y="60.2" transform="rotate(-90 224.5 60.2)">R305</text>
<text x="230.2" y="60.2" transform="rotate(-90 230.2 60.2)">1M</text>
<text x="254.5" y="61.9">F</text>
<text x="255" y="65.4">6</text>
<text x="261.4" y="61.9">R</text>
<text x="262" y="65.4">7</text>
<text x="297.9" y="61.3">26.000.00.01.03.sch</text>
<text x="164.5" y="67.1">S102COM</text>
<text x="201.4" y="71.7">RESET</text>
<text x="287.9" y="68.3">C304</text>
<text x="300.6" y="68.3">C305</text>
<text x="136.8" y="77.5" transform="rotate(-90 136.8 77.5)">D301</text>
<text x="144.8" y="77.5" transform="rotate(-90 144.8 77.5)">1N4004</text>
<text x="150.6" y="77.5" transform="rotate(-90 150.6 77.5)">C312</text>
<text x="181.8" y="75.2">S202</text>
<text x="192.7" y="76.9">NC</text>
<text x="248.7" y="74">A302</text>
<text x="248.7" y="76.3">FILTER+DETECTOR</text>
<text x="282.7" y="76.3">5</text>
<text x="287.9" y="76.3">100nF</text>
<text x="296.6" y="76.3">4</text>
<text x="300.6" y="76.3">100nF</text>
<text x="310.4" y="76.3">3</text>
<text x="158.7" y="81" transform="rotate(-90 158.7 81)">100uF/63V</text>
<text x="164.5" y="78.6" transform="rotate(-90 164.5 78.6)">R308</text>
<text x="170.2" y="78.6" transform="rotate(-90 170.2 78.6)">1k</text>
<text x="245.8" y="83.8">8</text>
<text x="279.7" y="79.8">+15V</text>
<text x="293.7" y="79.8">GND</text>
<text x="307.4" y="79.8">−15V</text>
<text x="311.8" y="82.1">OUT1</text>
<text x="318.5" y="81.5">1</text>
<text x="336.4" y="82.1">ON FRONT PCB</text>
<text x="249.3" y="84.4">IN</text>
<text x="311.8" y="86.7">OUT2</text>
<text x="318.5" y="86.1">2</text>
<text x="164.3" y="93.5">−15V</text>
<text x="189.8" y="93.6" transform="rotate(-90 189.8 93.6)">R207</text>
<text x="195.6" y="93.6" transform="rotate(-90 195.6 93.6)">150 / 2W</text>
<text x="254.5" y="90.8">F</text>
<text x="255" y="94.2">6</text>
<text x="261.4" y="90.8">R</text>
<text x="262" y="94.2">7</text>
<text x="287.9" y="94.8">C306</text>
<text x="297.9" y="90.2">26.000.00.01.04.sch</text>
<text x="300.6" y="94.8">C307</text>
<text x="350.2" y="95.4">OUT02</text>
<text x="350.2" y="90.7">OUT01</text>
<text x="248.7" y="100.6">A303</text>
<text x="350.2" y="100">OUT03</text>
<text x="96.4" y="106.3">ON FRONT PCB</text>
<text x="248.7" y="102.9">FILTER+DETECTOR</text>
<text x="279.7" y="106.3">+15V</text>
<text x="282.7" y="102.9">5</text>
<text x="287.9" y="102.9">100nF</text>
<text x="293.7" y="106.3">GND</text>
<text x="296.6" y="102.9">4</text>
<text x="300.6" y="102.9">100nF</text>
<text x="307.4" y="106.3">−15V</text>
<text x="310.4" y="102.9">3</text>
<text x="350.2" y="104.6">OUT04</text>
<text x="120.6" y="111">C201</text>
<text x="245.8" y="110.4">8</text>
<text x="249.3" y="111">IN</text>
<text x="311.8" y="113.3">OUT2</text>
<text x="311.8" y="108.6">OUT1</text>
<text x="318.5" y="112.7">2</text>
<text x="318.5" y="108.1">1</text>
<text x="350.2" y="109.2">OUT05</text>
<text x="350.2" y="113.8">OUT06</text>
<text x="100.1" y="115">IN</text>
<text x="119.5" y="119">680nF</text>
<text x="254.5" y="117.3">F</text>
<text x="261.4" y="117.3">R</text>
<text x="297.9" y="116.7">26.000.00.01.05.sch</text>
<text x="350.2" y="118.4">OUT07</text>
<text x="131" y="125.4" transform="rotate(-90 131 125.4)">R201</text>
<text x="136.8" y="123.6" transform="rotate(-90 136.8 123.6)">100k lin</text>
<text x="142.5" y="123.6">INPUT</text>
<text x="150.6" y="122.5">R302</text>
<text x="163.3" y="121.3">U301</text>
<text x="163.9" y="125.2">+</text>
<text x="255" y="120.8">6</text>
<text x="262" y="120.8">7</text>
<text x="287.9" y="121.3">C308</text>
<text x="300.6" y="121.3">C309</text>
<text x="350.2" y="123.1">OUT08</text>
<text x="150.6" y="128.3">10k</text>
<text x="163.9" y="129.6">−</text>
<text x="248.7" y="127.1">A304</text>
<text x="248.7" y="129.4">FILTER+DETECTOR</text>
<text x="282.7" y="129.4">5</text>
<text x="287.9" y="129.4">100nF</text>
<text x="296.6" y="129.4">4</text>
<text x="300.6" y="129.4">100nF</text>
<text x="310.4" y="129.4">3</text>
<text x="350.2" y="127.7">OUT09</text>
<text x="174.8" y="137.5" transform="rotate(-90 174.8 137.5)">R303</text>
<text x="180.6" y="137.5" transform="rotate(-90 180.6 137.5)">47k</text>
<text x="245.8" y="136.9">8</text>
<text x="249.3" y="137.5">IN</text>
<text x="279.7" y="132.9">+15V</text>
<text x="293.7" y="132.9">GND</text>
<text x="307.4" y="132.9">−15V</text>
<text x="311.8" y="135.2">OUT1</text>
<text x="318.5" y="134.6">1</text>
<text x="350.2" y="132.3">OUT10</text>
<text x="254.5" y="143.8">F</text>
<text x="261.4" y="143.8">R</text>
<text x="297.9" y="143.3">26.000.00.01.06.sch</text>
<text x="311.8" y="139.8">OUT2</text>
<text x="318.5" y="139.2">2</text>
<text x="255" y="147.3">6</text>
<text x="262" y="147.3">7</text>
<text x="287.9" y="147.9">C310</text>
<text x="300.6" y="147.9">C311</text>
<text x="156.4" y="152.5" transform="rotate(-90 156.4 152.5)">R304</text>
<text x="162.2" y="152.5" transform="rotate(-90 162.2 152.5)">4k7</text>
<text x="177.2" y="153.6">CA3140E</text>
<text x="248.7" y="153.6">A305</text>
<text x="248.7" y="156">FILTER+DETECTOR</text>
<text x="282.7" y="156">5</text>
<text x="287.9" y="156">100nF</text>
<text x="296.6" y="156">4</text>
<text x="300.6" y="156">100nF</text>
<text x="310.4" y="156">3</text>
<text x="279.7" y="159.4">+15V</text>
<text x="293.7" y="159.4">GND</text>
<text x="307.4" y="159.4">−15V</text>
<text x="311.8" y="161.7">OUT1</text>
<text x="318.5" y="161.1">1</text>
<text x="99.8" y="164">ON FRONT PCB</text>
<text x="245.8" y="163.5">8</text>
<text x="249.3" y="164">IN</text>
<text x="311.8" y="166.3">OUT2</text>
<text x="318.5" y="165.8">2</text>
<text x="103.4" y="169.8">S201</text>
<text x="117.7" y="173.8">NC</text>
<text x="254.5" y="170.4">F</text>
<text x="255" y="173.8">6</text>
<text x="261.4" y="170.4">R</text>
<text x="262" y="173.8">7</text>
<text x="297.9" y="169.8">26.000.00.01.07.sch</text>
<text x="90.6" y="174.4">NEG15V</text>
<text x="90.6" y="183.6">POS15V</text>
<text x="117.7" y="183.1">NC</text>
<text x="350.2" y="180.7">IN</text>
<text x="74.5" y="196.3" transform="rotate(-90 74.5 196.3)">C314</text>
<text x="82.5" y="197.5" transform="rotate(-90 82.5 197.5)">10uF/35V</text>
<text x="90.6" y="196.3" transform="rotate(-90 90.6 196.3)">C313</text>
<text x="117.2" y="197.5" transform="rotate(-90 117.2 197.5)">R211</text>
<text x="122.9" y="197.5" transform="rotate(-90 122.9 197.5)">680</text>
<text x="98.7" y="199.8" transform="rotate(-90 98.7 199.8)">10uF/35V</text>
<text x="311" y="201" transform="rotate(-90 311 201)">R309</text>
<text x="316.8" y="201" transform="rotate(-90 316.8 201)">1k</text>
<text x="115.4" y="209.6" transform="rotate(-90 115.4 209.6)">D204</text>
<text x="124.1" y="209" transform="rotate(-90 124.1 209)">RED</text>
<text x="47.1" y="214.2">BUS_29</text>
<text x="305.2" y="213.6" transform="rotate(-90 305.2 213.6)">D302</text>
<text x="313.3" y="214.8" transform="rotate(-90 313.3 214.8)">1N4148</text>
<text x="321.4" y="216" transform="rotate(-90 321.4 216)">10k</text>
<text x="47.1" y="221.1">BUS_31</text>
<text x="47.1" y="217.7">BUS_30</text>
<text x="315.6" y="217.7" transform="rotate(-90 315.6 217.7)">R310</text>
<text x="350.2" y="217.7">VREF</text>
<text x="305.2" y="226.3" transform="rotate(-90 305.2 226.3)">D303</text>
<text x="313.3" y="227.5" transform="rotate(-90 313.3 227.5)">1N4148</text>
<text x="321.4" y="270.2">OCTAVE_FILTER</text>
<text x="321.4" y="274.8">Schematic</text>
<text x="321.4" y="272.5">Overall</text>
<text x="321.4" y="281.7">02</text>
<text x="321.4" y="278.3">gschem/26.000.00.01.02.sch</text>
<text x="338.7" y="281.7">07</text>
<text x="366.4" y="281.7">Bert Timmerman</text>
<text x="366.4" y="278.3">20240609</text>
</g>
<g font-size="1.7">
<text x="280.7" y="40">+15V</text>
<text x="308.4" y="40">−15V</text>
<text x="220.7" y="44.6">+15V</text>
<text x="178.9" y="67.7">2</text>
<text x="188.7" y="68.8">1</text>
<text x="188.7" y="66.5">3</text>
<text x="280.7" y="68.8">+15V</text>
<text x="308.4" y="68.8">−15V</text>
<text x="153.5" y="72.3" transform="rotate(-90 153.5 72.3)">1</text>
<text x="178.9" y="76.9">5</text>
<text x="188.7" y="75.8">6</text>
<text x="153.5" y="80.2" transform="rotate(-90 153.5 80.2)">2</text>
<text x="188.7" y="78.1">4</text>
<text x="280.7" y="95.4">+15V</text>
<text x="308.4" y="95.4">−15V</text>
<text x="189.7" y="102.4">−15V</text>
<text x="161.6" y="124.5">3</text>
<text x="280.7" y="121.9">+15V</text>
<text x="308.4" y="121.9">−15V</text>
<text x="161.6" y="129.1">2</text>
<text x="171.1" y="126.8">6</text>
<text x="163.3" y="134">CA3140E</text>
<text x="173.4" y="146.1">+15V</text>
<text x="280.7" y="148.5">+15V</text>
<text x="308.4" y="148.5">−15V</text>
<text x="172.3" y="161.2">−15V</text>
<text x="134.2" y="175">−15V</text>
<text x="134.2" y="184.2">+15V</text>
<text x="77.3" y="191.1" transform="rotate(-90 77.3 191.1)">2</text>
<text x="93.5" y="191.1" transform="rotate(-90 93.5 191.1)">1</text>
<text x="311.9" y="187.7">+15V</text>
<text x="77.3" y="199" transform="rotate(-90 77.3 199)">1</text>
<text x="93.5" y="199" transform="rotate(-90 93.5 199)">2</text>
<text x="314.5" y="274.8">TITLE</text>
<text x="314.5" y="278.3">FILE:</text>
<text x="314.5" y="281.7">PAGE</text>
<text x="334.1" y="281.7">OF</text>
<text x="354.8" y="278.3">REVISION:</text>
<text x="354.8" y="281.7">DRAWN BY:</text>
</g>
<g font-size="1.3">
<text x="171.6" y="151.1">U301</text>
<text x="173.5" y="154.5">GND</text>
<text x="173.8" y="152.5">Vcc</text>
<text x="175.1" y="151.1">7</text>
<text x="175.1" y="156">4</text>
</g>
</svg>
